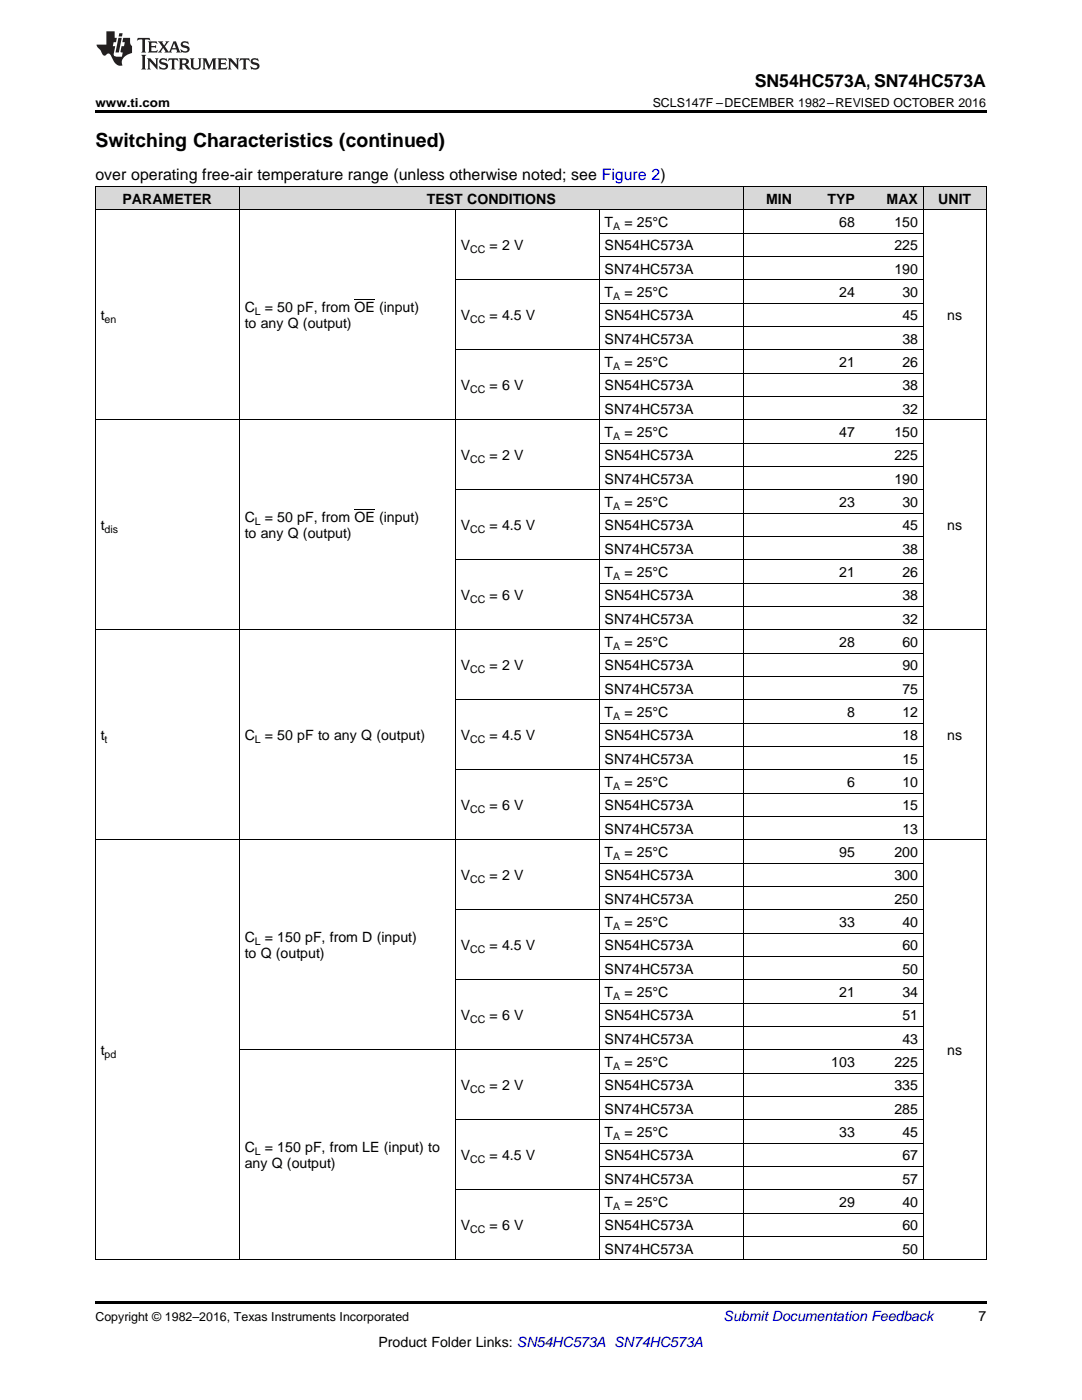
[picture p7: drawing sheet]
<svg xmlns="http://www.w3.org/2000/svg" width="216mm" height="279mm" viewBox="0 0 216 279" stroke-linecap="round" stroke-linejoin="round" font-family="sans-serif">
<g fill="#d8d8d8">
<path d="M19 37.3h9v4.6h-9z"/>
<path d="M28 37.3h19.8v4.6h-19.8z"/>
<path d="M47.8 37.3h41.3v4.6h-41.3z"/>
<path d="M89.1 37.3h1.8v4.6h-1.8z"/>
<path d="M90.9 37.3h28.7v4.6h-28.7z"/>
<path d="M119.6 37.3h28.7v4.6h-28.7z"/>
<path d="M148.3 37.3h10.8v4.6h-10.8z"/>
<path d="M159.1 37.3h12.6v4.6h-12.6z"/>
<path d="M171.7 37.3h12.6v4.6h-12.6z"/>
<path d="M184.3 37.3h12.5v4.6h-12.5z"/>
</g>
<path d="M19 22h177.8v.5h-177.8zM19 259.7h177.8v.5h-177.8z" fill="#000"/>
<g fill="none" stroke="#000" stroke-width=".2">
<path d="M19 37.2h177.8M19.1 37.2v214.3M47.7 37.2v214.3M148.3 37.2v214.3M184.2 37.2v214.3M196.8 37.2v214.3M19 41.9h177.8M90.8 41.9v209.6M90.9 55.8h93.4M119.5 41.9v209.6M119.6 51.2h64.7M119.6 46.5h64.7"/>
<path d="M90.9 69.8h93.4M119.6 79.1h64.7M119.6 74.5h64.7M119.6 65.1h64.7M119.6 60.5h64.7M19 83.8h177.8M90.9 97.7h93.4M119.6 93.1h64.7M119.6 88.4h64.7M90.9 111.7h93.4M119.6 116.4h64.7M119.6 107.1h64.7"/>
<path d="M119.6 102.4h64.7M19 125.7h177.8M90.9 139.6h93.4M119.6 135h64.7M119.6 130.3h64.7M119.6 121h64.7M90.9 153.6h93.4M119.6 158.3h64.7M119.6 149h64.7M119.6 144.3h64.7M19 167.6h177.8M119.6 176.9h64.7"/>
<path d="M119.6 172.2h64.7M119.6 162.9h64.7M90.9 195.5h93.4M90.9 181.6h93.4M119.6 190.9h64.7M119.6 186.2h64.7M47.8 209.5h136.5M119.6 218.8h64.7M119.6 214.2h64.7M119.6 204.8h64.7M119.6 200.2h64.7M90.9 237.4h93.4"/>
<path d="M90.9 223.5h93.4M119.6 232.8h64.7M119.6 228.1h64.7M19 251.4h177.8M119.6 246.8h64.7M119.6 242.1h64.7"/>
</g>
<g fill="#231f20">
<path d="M27.5 7.6l-.1 .5 .4-.2h.6v.1v2.1l-.2 .4h1l-.3-.4v-2.1l.1-.1h.5l.5 .2-.2-.5zM29.5 8.3l.2 .3v1.5l-.2 .4h1.8l.2-.6a1.04 1.04 0 0 1-1.3 .2v-.7h.6l.3 .2v-.6l-.3 .2h-.6v-.6l.8-.1 .4 .3-.2-.5zM31.5 8.3l.9 1.1-.9 1.1h.8l-.2-.2 .5-.7 .4 .7-.2 .2h1.5l-.1-.2 .1-.4h.9l.1 .4-.2 .2h1l-.3-.3-.7-1.9h-.5l-.9 2-.8-1 .9-1h-.8l.1 .3-.3 .5-.4-.6 .2-.2zM34.7 8.6l.4 1h-.7zM36.3 8.4a.63 .63 0 0 0-.2 .7 .63 .63 0 0 0 .6 .4l.6 .2 .1 .2a.75 .75 0 0 1-.7 .4 .75 .75 0 0 1-.6-.5l.1 .7 .1-.1a1.11 1.11 0 0 0 1.5-.6 1.13 1.13 0 0 0-1.2-.8l-.1-.4a1.04 1.04 0 0 1 1.2 .2l-.2-.5-.1 .1-.5-.2zM28.2 10.9l.2 .4v2.2l-.2 .4h1l-.3-.4v-2.2l.3-.4zM29.3 11.6l.3 .4v1.5l-.3 .4h.8l-.2-.4v-1.3l1.5 1.7v-1.9l.2-.4h-.7l.2 .4v.9l-1.1-1.3zM32 11.8a.62 .62 0 0 0-.2 .7 .62 .62 0 0 0 .6 .4l.6 .1 .1 .3a.76 .76 0 0 1-.7 .3 .76 .76 0 0 1-.6-.4l.1 .7 .1-.1a1.11 1.11 0 0 0 1.5-.6 1.13 1.13 0 0 0-1.2-.8l-.1-.4a1.04 1.04 0 0 1 1.2 .2l-.2-.6-.1 .1-.5-.1zM33.7 11.6l-.2 .6a.61 .61 0 0 1 .8-.3v1.6l-.2 .4h.9l-.2-.4v-1.6a.63 .63 0 0 1 .8 .3l-.2-.6zM35.6 11.6l.3 .4v1.5l-.3 .4h1l-.2-.2v-.8l.5 .2a.76 .76 0 0 0 1.2 .7l-1-1a.58 .58 0 0 0 .6-.5 .58 .58 0 0 0-.5-.6zM36.4 11.9h.1a.45 .45 0 0 1 .5 .1 .45 .45 0 0 1 .1 .5l-.7 .2zM37.9 11.6l.2 .2a2.17 2.17 0 0 0 .3 1.9 .99 .99 0 0 0 1.6-.6v-1.1l.2-.4h-.7l.2 .2a1.92 1.92 0 0 1-.2 1.8 .6 .6 0 0 1-.9-.5v-1.1l.2-.4zM40.4 11.6l.2 .4v1.5l-.2 .4h.7l-.2-.4v-1.4l.8 1.8 .8-1.8v1.4l-.2 .4h.9l-.2-.4v-1.5l.2-.4h-.8l-.6 1.5-.6-1.5zM43.4 11.6l.2 .4v1.5l-.2 .4h1.8l.2-.6a1.04 1.04 0 0 1-1.3 .1v-.6h.5l.4 .2v-.6l-.4 .2h-.5v-.7h.8l.3 .3-.1-.6zM45.5 11.6l.2 .4v1.5l-.2 .4h.7l-.2-.4v-1.3l1.5 1.7v-1.9l.2-.4h-.7l.2 .4v.9l-1.1-1.3zM47.9 11.6l-.1 .6a.61 .61 0 0 1 .8-.3v1.6l-.3 .4h1l-.3-.4 .1-1.6a.63 .63 0 0 1 .7 .3l-.1-.6zM50.2 11.8a.62 .62 0 0 0-.2 .7 .62 .62 0 0 0 .6 .4l.6 .1 .2 .3a.76 .76 0 0 1-.8 .3 .76 .76 0 0 1-.6-.4l.1 .7 .2-.1a1.11 1.11 0 0 0 1.5-.6 1.13 1.13 0 0 0-1.3-.8l-.1-.4a1.04 1.04 0 0 1 1.2 .2l-.1-.6-.2 .1-.5-.1z"/>
<path d="M21.2 6.3v2.6h-1.9l.1 .4 .7 .9a.91 .91 0 0 0 1 .8 .56 .56 0 0 1 .5-.3 .56 .56 0 0 1 .5 .3l.4 .8a1.53 1.53 0 0 0 1.9 1.2 1.54 1.54 0 0 1 1-2.1l.9-.3v-1.4a1.52 1.52 0 0 1-.3-1.6h-1.4l-.2 .8h.5l-.2 .8h-.4l-.2 1v.2l.4 .1-.2 .8a1.93 1.93 0 0 1-1.6-.3l.3-1.8h-.5l.2-.8h.4l.2-.8h-.4v-1.3zM23.6 7.6l-.6 2.9h.7l.6-2.9zM23.8 6.6l-.1 .7h.6l.2-.7z"/>
</g>
<path d="M70.7 59.8h4.1M70.7 101.8h4.1" fill="none" stroke="#000" stroke-width=".2"/>
<text font-size="3.9" x="19" y="29.3">Switching Characteristics (continued)</text>
<text font-size="3.5" x="150.6" y="17.3">SN54HC573A, SN74HC573A</text>
<text font-size="3.2" x="19" y="36">over operating free-air temperature range (unless otherwise noted; see Figure 2)</text>
<g font-size="2.8">
<text x="24.4" y="40.6">PARAMETER</text>
<text x="85.2" y="40.6">TEST CONDITIONS</text>
<text x="152.9" y="40.6">MIN</text>
<text x="165.1" y="40.6">TYP</text>
<text x="176.9" y="40.6">MAX</text>
<text x="187.2" y="40.6">UNIT</text>
<text x="120.6" y="45.3">T</text>
<text x="124.6" y="45.3">= 25°C</text>
<text x="167.5" y="45.3">68</text>
<text x="178.5" y="45.3">150</text>
<text x="91.9" y="50">V</text>
<text x="97.7" y="50">= 2 V</text>
<text x="120.6" y="50">SN54HC573A</text>
<text x="178.5" y="50">225</text>
<text x="120.6" y="54.6">SN74HC573A</text>
<text x="120.6" y="59.3">T</text>
<text x="124.6" y="59.3">= 25°C</text>
<text x="167.5" y="59.3">24</text>
<text x="178.5" y="54.6">190</text>
<text x="180.1" y="59.3">30</text>
<text x="20.1" y="63.9">t</text>
<text x="48.8" y="62.3">C</text>
<text x="48.8" y="65.5">to any Q (output)</text>
<text x="52.8" y="62.3">= 50 pF, from OE (input)</text>
<text x="91.9" y="63.9">V</text>
<text x="97.7" y="63.9">= 4.5 V</text>
<text x="120.6" y="63.9">SN54HC573A</text>
<text x="180.1" y="63.9">45</text>
<text x="189" y="63.9">ns</text>
<text x="120.6" y="68.6">SN74HC573A</text>
<text x="180.1" y="68.6">38</text>
<text x="91.9" y="77.9">V</text>
<text x="97.7" y="77.9">= 6 V</text>
<text x="120.6" y="73.2">T</text>
<text x="120.6" y="77.9">SN54HC573A</text>
<text x="124.6" y="73.2">= 25°C</text>
<text x="167.5" y="73.2">21</text>
<text x="180.1" y="73.2">26</text>
<text x="180.1" y="77.9">38</text>
<text x="120.6" y="82.5">SN74HC573A</text>
<text x="180.1" y="82.5">32</text>
<text x="120.6" y="87.2">T</text>
<text x="124.6" y="87.2">= 25°C</text>
<text x="167.5" y="87.2">47</text>
<text x="178.5" y="87.2">150</text>
<text x="91.9" y="91.9">V</text>
<text x="97.7" y="91.9">= 2 V</text>
<text x="120.6" y="91.9">SN54HC573A</text>
<text x="178.5" y="91.9">225</text>
<text x="120.6" y="96.5">SN74HC573A</text>
<text x="120.6" y="101.2">T</text>
<text x="124.6" y="101.2">= 25°C</text>
<text x="167.5" y="101.2">23</text>
<text x="178.5" y="96.5">190</text>
<text x="180.1" y="101.2">30</text>
<text x="20.1" y="105.8">t</text>
<text x="48.8" y="104.2">C</text>
<text x="48.8" y="107.4">to any Q (output)</text>
<text x="52.8" y="104.2">= 50 pF, from OE (input)</text>
<text x="91.9" y="105.8">V</text>
<text x="97.7" y="105.8">= 4.5 V</text>
<text x="120.6" y="105.8">SN54HC573A</text>
<text x="180.1" y="105.8">45</text>
<text x="189" y="105.8">ns</text>
<text x="120.6" y="110.5">SN74HC573A</text>
<text x="180.1" y="110.5">38</text>
<text x="91.9" y="119.8">V</text>
<text x="97.7" y="119.8">= 6 V</text>
<text x="120.6" y="115.1">T</text>
<text x="120.6" y="119.8">SN54HC573A</text>
<text x="124.6" y="115.1">= 25°C</text>
<text x="167.5" y="115.1">21</text>
<text x="180.1" y="115.1">26</text>
<text x="180.1" y="119.8">38</text>
<text x="120.6" y="124.5">SN74HC573A</text>
<text x="180.1" y="124.5">32</text>
<text x="120.6" y="129.1">T</text>
<text x="124.6" y="129.1">= 25°C</text>
<text x="167.5" y="129.1">28</text>
<text x="180.1" y="129.1">60</text>
<text x="91.9" y="133.8">V</text>
<text x="97.7" y="133.8">= 2 V</text>
<text x="120.6" y="133.8">SN54HC573A</text>
<text x="180.1" y="133.8">90</text>
<text x="120.6" y="138.4">SN74HC573A</text>
<text x="120.6" y="143.1">T</text>
<text x="124.6" y="143.1">= 25°C</text>
<text x="169" y="143.1">8</text>
<text x="180.1" y="138.4">75</text>
<text x="180.1" y="143.1">12</text>
<text x="20.1" y="147.7">t</text>
<text x="48.8" y="147.7">C</text>
<text x="52.8" y="147.7">= 50 pF to any Q (output)</text>
<text x="91.9" y="147.7">V</text>
<text x="97.7" y="147.7">= 4.5 V</text>
<text x="120.6" y="147.7">SN54HC573A</text>
<text x="180.1" y="147.7">18</text>
<text x="189" y="147.7">ns</text>
<text x="120.6" y="152.4">SN74HC573A</text>
<text x="180.1" y="152.4">15</text>
<text x="91.9" y="161.7">V</text>
<text x="97.7" y="161.7">= 6 V</text>
<text x="120.6" y="157.1">T</text>
<text x="120.6" y="161.7">SN54HC573A</text>
<text x="124.6" y="157.1">= 25°C</text>
<text x="169" y="157.1">6</text>
<text x="180.1" y="157.1">10</text>
<text x="180.1" y="161.7">15</text>
<text x="120.6" y="166.4">SN74HC573A</text>
<text x="180.1" y="166.4">13</text>
<text x="120.6" y="171">T</text>
<text x="124.6" y="171">= 25°C</text>
<text x="167.5" y="171">95</text>
<text x="178.5" y="171">200</text>
<text x="91.9" y="175.7">V</text>
<text x="97.7" y="175.7">= 2 V</text>
<text x="120.6" y="175.7">SN54HC573A</text>
<text x="178.5" y="175.7">300</text>
<text x="120.6" y="180.3">SN74HC573A</text>
<text x="120.6" y="185">T</text>
<text x="124.6" y="185">= 25°C</text>
<text x="167.5" y="185">33</text>
<text x="178.5" y="180.3">250</text>
<text x="180.1" y="185">40</text>
<text x="48.8" y="188.1">C</text>
<text x="48.8" y="191.2">to Q (output)</text>
<text x="52.8" y="188.1">= 150 pF, from D (input)</text>
<text x="91.9" y="189.7">V</text>
<text x="97.7" y="189.7">= 4.5 V</text>
<text x="120.6" y="189.7">SN54HC573A</text>
<text x="180.1" y="189.7">60</text>
<text x="120.6" y="194.3">SN74HC573A</text>
<text x="180.1" y="194.3">50</text>
<text x="91.9" y="203.6">V</text>
<text x="97.7" y="203.6">= 6 V</text>
<text x="120.6" y="199">T</text>
<text x="120.6" y="203.6">SN54HC573A</text>
<text x="124.6" y="199">= 25°C</text>
<text x="167.5" y="199">21</text>
<text x="180.1" y="199">34</text>
<text x="180.1" y="203.6">51</text>
<text x="120.6" y="208.3">SN74HC573A</text>
<text x="180.1" y="208.3">43</text>
<text x="20.1" y="210.6">t</text>
<text x="120.6" y="212.9">T</text>
<text x="124.6" y="212.9">= 25°C</text>
<text x="165.9" y="212.9">103</text>
<text x="178.5" y="212.9">225</text>
<text x="189" y="210.6">ns</text>
<text x="91.9" y="217.6">V</text>
<text x="97.7" y="217.6">= 2 V</text>
<text x="120.6" y="217.6">SN54HC573A</text>
<text x="178.5" y="217.6">335</text>
<text x="120.6" y="222.2">SN74HC573A</text>
<text x="120.6" y="226.9">T</text>
<text x="124.6" y="226.9">= 25°C</text>
<text x="167.5" y="226.9">33</text>
<text x="178.5" y="222.2">285</text>
<text x="180.1" y="226.9">45</text>
<text x="48.8" y="230">C</text>
<text x="48.8" y="233.2">any Q (output)</text>
<text x="52.8" y="230">= 150 pF, from LE (input) to</text>
<text x="91.9" y="231.6">V</text>
<text x="97.7" y="231.6">= 4.5 V</text>
<text x="120.6" y="231.6">SN54HC573A</text>
<text x="180.1" y="231.6">67</text>
<text x="120.6" y="236.2">SN74HC573A</text>
<text x="180.1" y="236.2">57</text>
<text x="91.9" y="245.5">V</text>
<text x="97.7" y="245.5">= 6 V</text>
<text x="120.6" y="240.9">T</text>
<text x="120.6" y="245.5">SN54HC573A</text>
<text x="124.6" y="240.9">= 25°C</text>
<text x="167.5" y="240.9">29</text>
<text x="180.1" y="240.9">40</text>
<text x="180.1" y="245.5">60</text>
<text x="120.6" y="250.2">SN74HC573A</text>
<text x="180.1" y="250.2">50</text>
<text x="195.3" y="263.6">7</text>
<text x="75.5" y="268.9">Product Folder Links: SN54HC573A SN74HC573A</text>
</g>
<text font-size="2.8" fill="#0000c8" x="144.4" y="263.6">Submit Documentation Feedback</text>
<g font-size="2.5">
<text x="19" y="21.4">www.ti.com</text>
<text x="130.2" y="21.4">SCLS147F –DECEMBER 1982–REVISED OCTOBER 2016</text>
<text x="19" y="263.6">Copyright © 1982–2016, Texas Instruments Incorporated</text>
</g>
<g font-size="2.1">
<text x="122.3" y="45.9">A</text>
<text x="93.8" y="50.5">CC</text>
<text x="122.3" y="59.8">A</text>
<text x="20.9" y="64.5">en</text>
<text x="50.8" y="62.9">L</text>
<text x="93.8" y="64.5">CC</text>
<text x="122.3" y="73.8">A</text>
<text x="93.8" y="78.5">CC</text>
<text x="122.3" y="87.8">A</text>
<text x="93.8" y="92.4">CC</text>
<text x="122.3" y="101.7">A</text>
<text x="20.9" y="106.4">dis</text>
<text x="50.8" y="104.8">L</text>
<text x="93.8" y="106.4">CC</text>
<text x="122.3" y="115.7">A</text>
<text x="93.8" y="120.4">CC</text>
<text x="122.3" y="129.7">A</text>
<text x="93.8" y="134.3">CC</text>
<text x="122.3" y="143.7">A</text>
<text x="20.9" y="148.3">t</text>
<text x="50.8" y="148.3">L</text>
<text x="93.8" y="148.3">CC</text>
<text x="122.3" y="157.6">A</text>
<text x="93.8" y="162.3">CC</text>
<text x="122.3" y="171.6">A</text>
<text x="93.8" y="176.2">CC</text>
<text x="122.3" y="185.6">A</text>
<text x="50.8" y="188.6">L</text>
<text x="93.8" y="190.2">CC</text>
<text x="122.3" y="199.5">A</text>
<text x="93.8" y="204.2">CC</text>
<text x="20.9" y="211.2">pd</text>
<text x="122.3" y="213.5">A</text>
<text x="93.8" y="218.2">CC</text>
<text x="122.3" y="227.5">A</text>
<text x="50.8" y="230.5">L</text>
<text x="93.8" y="232.1">CC</text>
<text x="122.3" y="241.4">A</text>
<text x="93.8" y="246.1">CC</text>
</g>
</svg>
